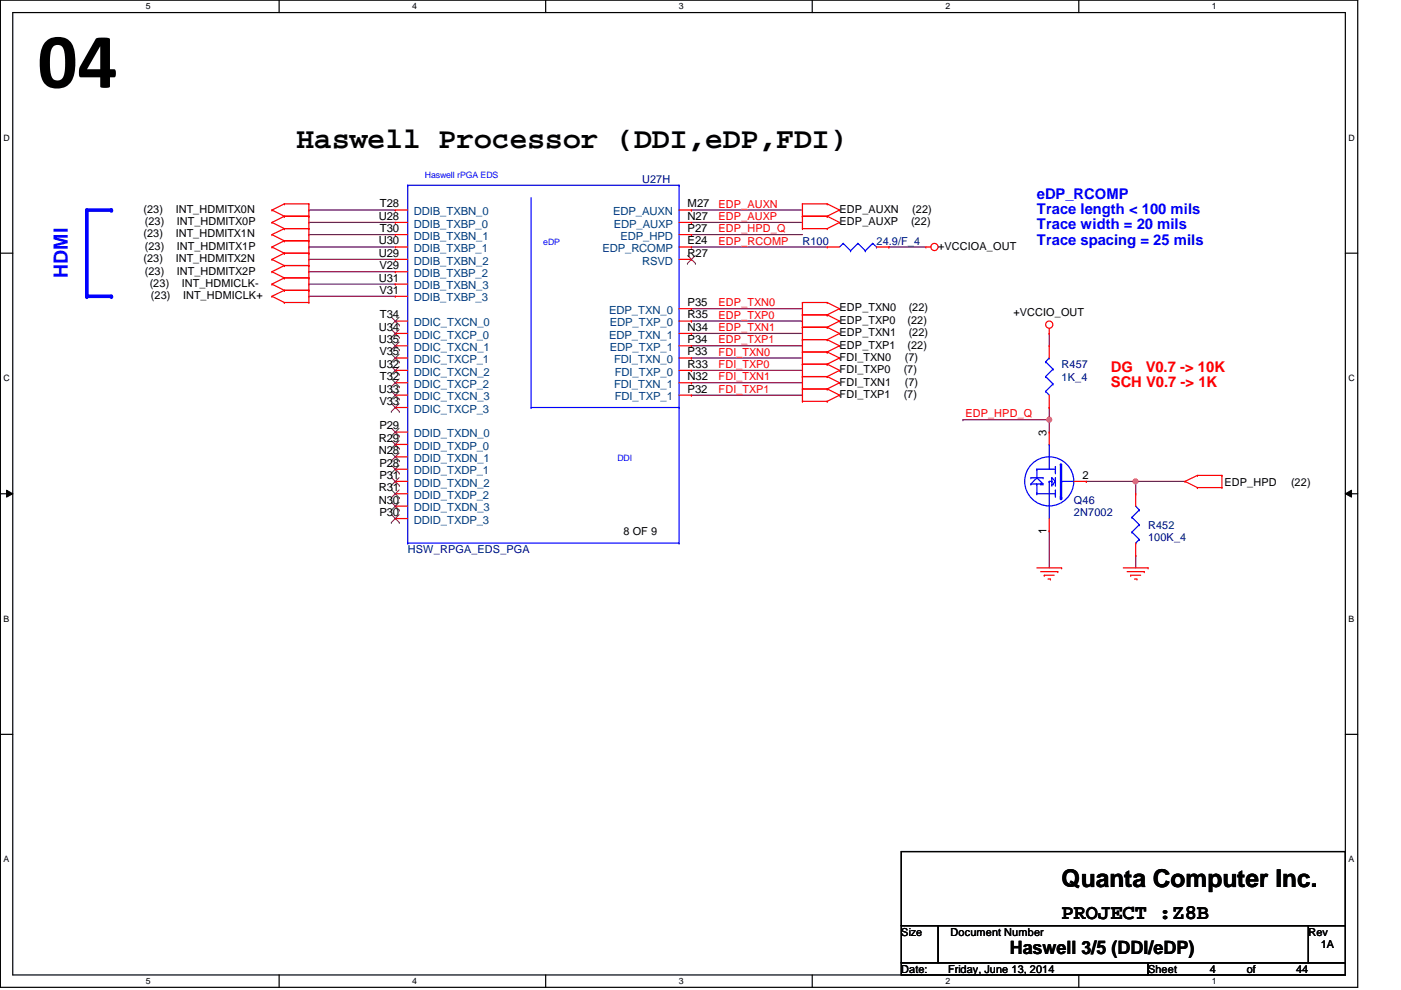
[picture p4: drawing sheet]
<svg xmlns="http://www.w3.org/2000/svg" width="297mm" height="210mm" viewBox="0 0 297 210" stroke-linecap="round" stroke-linejoin="round" font-family="sans-serif">
<path d="M.1 0h287.8v209.3h-287.8zM2.7 2.7h282.5v204h-282.5z" fill="none" stroke="#000" stroke-width=".25"/>
<g fill="#fff">
<path d="M30.9 .3h1.1v2.1h-1.1z"/>
<path d="M30.9 207h1.1v2.1h-1.1z"/>
</g>
<path d="M59.2 0v2.7M59.2 206.7v2.6" fill="none" stroke="#000" stroke-width=".25"/>
<g fill="#fff">
<path d="M87.4 .3h1v2.1h-1z"/>
<path d="M87.4 207h1v2.1h-1z"/>
</g>
<path d="M115.7 0v2.7M115.7 206.7v2.6" fill="none" stroke="#000" stroke-width=".25"/>
<g fill="#fff">
<path d="M143.9 .3h1v2.1h-1z"/>
<path d="M143.9 207h1v2.1h-1z"/>
</g>
<path d="M172.2 0v2.7M172.2 206.7v2.6" fill="none" stroke="#000" stroke-width=".25"/>
<g fill="#fff">
<path d="M200.4 .3h1.1v2.1h-1.1z"/>
<path d="M200.4 207h1.1v2.1h-1.1z"/>
</g>
<path d="M228.7 0v2.7M228.7 206.7v2.6" fill="none" stroke="#000" stroke-width=".25"/>
<g fill="#fff">
<path d="M257 .3h1v2.1h-1z"/>
<path d="M257 207h1v2.1h-1z"/>
<path d="M.8 28.2h1.3v2h-1.3z"/>
<path d="M285.9 28.2h1.3v2h-1.3z"/>
<path d="M.8 79.2h1.3v2h-1.3z"/>
<path d="M285.9 79.2h1.3v2h-1.3z"/>
</g>
<path d="M.1 53.7h2.6M285.2 53.7h2.7" fill="none" stroke="#000" stroke-width=".25"/>
<g fill="#fff">
<path d="M.8 130.2h1.2v2h-1.2z"/>
<path d="M285.9 130.2h1.2v2h-1.2z"/>
</g>
<path d="M.1 104.7h2.6M285.2 104.7h2.7" fill="none" stroke="#000" stroke-width=".25"/>
<path d="M1.4 103.9l1.3 .8-1.3 .7zM285.2 104.7l1.4-.8v1.5z" fill="#000"/>
<path d="M1.4 103.9l1.3 .8-1.3 .7zM285.2 104.7l1.4-.8v1.5z" fill="none" stroke="#000" stroke-width=".21"/>
<g fill="#fff">
<path d="M.8 181.2h1.2v2.1h-1.2z"/>
<path d="M285.9 181.2h1.2v2.1h-1.2z"/>
</g>
<path d="M.1 155.7h2.6M285.2 155.7h2.7" fill="none" stroke="#000" stroke-width=".25"/>
<path d="M18.4 44.5h5.2" fill="none" stroke="#00f" stroke-width=".76"/>
<circle cx="23.6" cy="44.5" r=".38" fill="#00f"/>
<path d="M18.4 44.5v18.3" fill="none" stroke="#00f" stroke-width=".76"/>
<circle cx="18.4" cy="62.8" r=".38" fill="#00f"/>
<path d="M18.4 62.8h5.2" fill="none" stroke="#00f" stroke-width=".76"/>
<circle cx="23.6" cy="62.8" r=".38" fill="#00f"/>
<g fill="none" stroke="#800040" stroke-width=".25">
<path d="M65.5 44.5h.1M65.5 47.2h.1M65.5 49.7h.1M65.5 52.4h.1M65.5 55h.1M65.5 57.6h.1M65.5 52.4h18.3M65.5 49.7h18.3M65.5 44.5h18.3M65.5 47.2h18.3M65.5 55h18.3M65.5 57.6h18.3"/>
<path d="M146.6 52.4h.1M146.6 49.7h.1M146.6 52.4h28.8M146.6 49.7h23.5M65.5 60.2h.1M65.5 62.8h.1M65.5 60.2h18.3M65.5 62.8h18.3M146.6 78.5h.1M146.6 75.9h.1M146.6 78.5h23.5M146.6 75.9h23.5"/>
<path d="M146.6 83.8h.1M146.6 81.2h.1M146.6 83.8h23.5M146.6 81.2h23.5M204.2 89h.1M204.2 89h18.3"/>
</g>
<circle cx="222.5" cy="89" r=".51" fill="#f0f"/>
<circle cx="222.5" cy="89" r=".51" fill="none" stroke="#f0f" stroke-width=".25"/>
<path d="M222.5 86.4h.1M222.5 86.4v2.6M240.8 117.8h.1M240.8 102.1h.1M240.8 102.1v2.6M240.8 117.8v2.6" fill="none" stroke="#800040" stroke-width=".25"/>
<circle cx="240.7" cy="102.1" r=".51" fill="#f0f"/>
<circle cx="240.7" cy="102.1" r=".51" fill="none" stroke="#f0f" stroke-width=".25"/>
<g fill="none" stroke="#800040" stroke-width=".25">
<path d="M146.6 47.2h.1M146.6 44.5h.1M146.6 47.2h23.5M146.6 44.5h23.5M188.5 52.4h.1M188.5 52.4h7.8M146.6 70.7h.1M146.6 68.1h.1M146.6 73.3h.1M146.6 65.4h.1M146.6 70.7h23.5M146.6 68.1h23.5"/>
<path d="M146.6 73.3h23.5M146.6 65.4h23.5M222.5 70.7h.1M222.5 70.7v2.6M222.5 89h.1M222.5 89v2.6M222.5 112.6h.1M222.5 112.6v7.8M230.3 102.1h.1M230.3 102.1h20.9M240.8 102.1h.1"/>
</g>
<g fill="none" stroke="#f00" stroke-width=".25">
<path d="M57.7 52.4h.1M57.7 49.7h.1M57.7 44.5h.1M57.7 47.2h.1M57.7 57.6h.1M57.7 55h.1M57.7 52.4l2.6 1.3M57.7 49.7l2.6 1.4M57.7 44.5l2.6 1.3M57.7 47.2l2.6 1.3M57.7 57.6l2.6 1.3M57.7 55l2.6 1.3"/>
<path d="M60.3 58.9h.1M60.3 51.1h.1M60.3 53.7h.1M60.3 48.5h.1M60.3 43.2h.1M60.3 45.8h.1M60.3 56.3h.1M60.3 45.8h5.2M60.3 48.5h5.2M60.3 43.2h5.2M60.3 58.9h5.2M60.3 58.9l-2.6 1.3"/>
<path d="M60.3 51.1h5.2M60.3 51.1l-2.6 1.3M60.3 53.7h5.2M60.3 48.5l-2.6 1.2M60.3 43.2l-2.6 1.3M60.3 45.8l-2.6 1.4M60.3 56.3h5.2M60.3 56.3l-2.6 1.3M60.3 53.7l-2.6 1.3M65.5 58.9h.1M65.5 53.7h.1M65.5 51.1h.1"/>
<path d="M65.5 48.5h.1M65.5 45.8h.1M65.5 43.2h.1M65.5 56.3h.1M65.5 43.2v20.9M83.8 44.5h.1M83.8 47.2h.1M83.8 49.7h.1M83.8 52.4h.1M83.8 55h.1M83.8 57.6h.1M83.8 52.4h2.6"/>
<path d="M83.8 44.5h2.6M83.8 47.2h2.6M83.8 49.7h2.6M83.8 55h2.6M83.8 57.6h2.6M144 52.4h2.6M144 44.5h2.6M144 47.2h2.6M144 49.7h2.6M144 55h2.6M146.6 44.5h.1M146.6 47.2h.1"/>
<path d="M146.6 49.7h.1M146.6 52.4h.1M146.6 55h.1M170.1 45.8h.1M170.1 48.5h.1M170.1 43.2h.1M170.1 43.2v5.3M170.1 45.8h5.3M170.1 48.5h5.3M170.1 43.2h5.3M175.4 45.8h.1M175.4 48.5h.1"/>
<path d="M175.4 43.2h.1M175.4 52.4h.1M175.4 45.8l2.6 1.4M175.4 43.2l2.6 1.3M175.4 52.4h2.6M178 47.2h.1M178 44.5h.1M178 47.2l-2.6 1.3M178 44.5l-2.6 1.3M185.8 52.4h2.7M188.5 52.4h.1M196.3 52.4h.1"/>
<path d="M196.3 52.4h1.1M57.7 60.2h.1M57.7 62.8h.1M57.7 60.2l2.6 1.4M57.7 62.8l2.6 1.3M60.3 61.6h.1M60.3 64.1h.1M60.3 64.1h5.2M60.3 61.6h5.2M60.3 61.6l-2.6 1.2M65.5 61.6h.1M65.5 64.1h.1"/>
<path d="M83.8 60.2h.1M83.8 62.8h.1M83.8 68.1h.1M83.8 70.7h.1M83.8 73.3h.1M83.8 75.9h.1M83.8 78.5h.1M83.8 60.2h2.6M83.8 62.8h2.6M83.8 68.1h2.6M83.8 70.7h2.6M83.8 73.3h2.6"/>
<path d="M83.8 75.9h2.6M83.8 78.5h2.6M144 68.1h2.6M144 70.7h2.6M144 73.3h2.6M144 75.9h2.6M144 78.5h2.6M144 65.4h2.6M146.6 65.4h.1M146.6 70.7h.1M146.6 68.1h.1M146.6 73.3h.1"/>
<path d="M146.6 75.9h.1M146.6 78.5h.1M170.1 74.6h.1M170.1 77.2h.1M170.1 79.8h.1M170.1 69.4h.1M170.1 72h.1M170.1 66.8h.1M170.1 64.1h.1M170.1 74.6h5.3M170.1 64.1v21M170.1 77.2h5.3"/>
<path d="M170.1 79.8h5.3M170.1 69.4h5.3M170.1 72h5.3M170.1 66.8h5.3M170.1 64.1h5.3M175.4 74.6h.1M175.4 77.2h.1M175.4 79.8h.1M175.4 69.4h.1M175.4 72h.1M175.4 66.8h.1M175.4 64.1h.1"/>
<path d="M175.4 74.6l2.6 1.3M175.4 79.8l2.6 1.4M175.4 77.2l2.6 1.3M175.4 69.4l2.6 1.3M175.4 66.8l2.6 1.3M175.4 72l2.6 1.3M175.4 64.1l2.6 1.3M178 75.9h.1M178 78.5h.1M178 70.7h.1M178 68.1h.1M178 73.3h.1"/>
<path d="M178 65.4h.1M178 75.9l-2.6 1.3M178 78.5l-2.6 1.3M178 70.7l-2.6 1.3M178 68.1l-2.6 1.3M178 73.3l-2.6 1.3M178 65.4l-2.6 1.4M222.5 70.7h.1M222.5 73.3h.1M222.5 69.6v1.1M222.5 73.3v2.6M83.8 81.2h.1"/>
<path d="M83.8 83.8h.1M83.8 86.4h.1M83.8 91.6h.1M83.8 94.2h.1M83.8 96.9h.1M83.8 99.5h.1M83.8 81.2h2.6M83.8 83.8h2.6M83.8 86.4h2.6M83.8 91.6h2.6M83.8 94.2h2.6M83.8 96.9h2.6"/>
<path d="M83.8 99.5h2.6M144 81.2h2.6M144 83.8h2.6M146.6 81.2h.1M146.6 83.8h.1M170.1 82.5h.1M170.1 85.1h.1M170.1 82.5h5.3M170.1 85.1h5.3M175.4 82.5h.1M175.4 85.1h.1M175.4 82.5l2.6 1.3"/>
<path d="M178 81.2h.1M178 83.8h.1M178 81.2l-2.6 1.3M178 83.8l-2.6 1.3M222.5 86.4h.1M222.5 91.6h.1M222.5 83.8v2.6M222.5 91.6v2.6M83.8 102.1h.1M83.8 104.7h.1M83.8 107.3h.1M83.8 109.9h.1"/>
<path d="M83.8 102.1h2.6M83.8 104.7h2.6M83.8 107.3h2.6M83.8 109.9h2.6M222.5 112.6h.1M222.5 109.9v2.7M227.7 102.1h2.6M230.3 102.1h.1M240.8 104.7h.1M240.8 117.8h.1M240.8 104.7v2.6M240.8 115.1v2.7"/>
<path d="M251.2 102.1h.1M251.2 102.1l2.7 1.3M253.9 100.8h.1M253.9 103.4h.1M253.9 100.8l-2.7 1.3M253.9 100.8h5.2M253.9 103.4h5.2M259.1 100.8h.1M259.1 103.4h.1M259.1 100.8v2.6M219.8 120.4h5.3M220.6 121.2h3.7"/>
<path d="M221.4 122h.1M221.4 122h2.1M222.2 122.8h.5M222.7 122.8h.1M224.3 121.2h.1M225.1 120.4h.1M238.2 120.4h5.2M239 121.2h3.6M239.7 122h.1M239.7 122h2.1M240.5 122.8h.5M241 122.8h.1"/>
<path d="M242.6 121.2h.1M243.4 120.4h.1"/>
<circle cx="198.1" cy="52.4" r=".76"/>
<circle cx="222.5" cy="68.8" r=".76"/>
</g>
<path d="M191.1 180.6h94.1v15.7h-94.1zM191.1 196.3h7.8v7.8h-7.8zM198.9 196.3h78.5v7.8h-78.5zM277.4 196.3h7.8v7.8h-7.8zM191.1 204.1h52.3v2.6h-52.3zM243.4 204.1h41.8v2.6h-41.8z" fill="none" stroke="#000" stroke-width=".25"/>
<g fill="none" stroke="#00f" stroke-width=".25">
<path d="M86.4 39.3h.1M86.4 39.3h57.6M86.4 39.3v75.8M144 39.3h.1M144 39.3v75.8M112.6 41.9v44.5M178.8 51.6h.1M178.8 51.6l-.8 .8M178.8 51.6l1.5 1.6M180.3 53.2h.1M181.9 51.6h.1M181.9 51.6l-1.6 1.6"/>
<path d="M181.9 51.6l1.6 1.6M183.5 53.2h.1M185 51.6h.1M185 51.6l-1.5 1.6M185 51.6l.8 .8M185.8 52.4h.1M221.7 79.8h.1M221.7 76.7h.1M221.7 79.8l1.6 1.6M221.7 76.7l1.6 1.6M222.5 75.9h.1M222.5 75.9l-.8 .8"/>
<path d="M223.3 78.3h.1M223.3 78.3l-1.6 1.5M112.6 86.4h.1M112.6 86.4h31.4M144 86.4h.1M219.8 99.5h.1M219.8 99.5h4M219.8 99.5v1.8M221.7 83h.1M221.7 83l.8 .8M222.5 94.2h.1M222.5 94.2v5.3"/>
<path d="M223.3 81.4h.1M223.3 81.4l-1.6 1.6M223.8 99.5h.1M223.8 98.9h.1M223.8 100h.1M223.8 98.9v1.3M224.8 98.4h.1M224.8 98.4h.3v7.3M224.8 98.4v7.3M86.4 115.1h.1M86.4 115.1h57.6M144 115.1h.1"/>
<path d="M218.6 102.6h.1M218.6 101.3h.1M218.6 102.6h2.5M218.6 101.3h2.5M219.8 102.6h.1M219.8 101.3h.1M219.8 104.7h.1M219.8 102.6v2.1M219.8 101.3l-1.2 1.3M219.8 101.3l1.3 1.3M219.8 104.7h4M220.6 102.6h.1"/>
<path d="M220.9 102.6h.1M221.1 102.6h.1M221.1 101.3h.1M222.5 102.1h.1M222.5 102.1v7.8M222.5 102.1h.5M223 102.9h.1M223 101.3h.1M223 102.1h.1M223 101.3l.8 .8M223 101.3v1.6M223.3 102.6h.1"/>
<path d="M223.3 102.6l-.3 .3M223.8 102.1h.1M223.8 101.3h.1M223.8 102.9h.1M223.8 103.9h.1M223.8 104.9h.1M223.8 100.2h.1M223.8 104.7h.1M223.8 105.2h.1M223.8 102.1l-.5 .5M223.8 101.3v1.6M223.8 103.9v1.3"/>
<path d="M224.8 105.2h.1M224.8 105.7h.1M224.8 105.7h.3M225.1 105.5h.1M225.1 102.1h.1M225.1 105.7h.1M225.1 102.1h2.6M240 109.7h.1M240 112.8h.1M240 109.7l1.6 1.6M240 112.8l1.6 1.6M240.8 115.1h.1"/>
<path d="M240.8 107.3l.8 .8M241.6 108.1h.1M241.6 111.3h.1M241.6 114.4h.1M241.6 108.1l-1.6 1.6M241.6 111.3l-1.6 1.5M241.6 114.4l-.8 .7"/>
<circle cx="222.5" cy="102.1" r="5.2"/>
</g>
<g fill="none" stroke="#804000" stroke-width=".21">
<path d="M145.8 55.8h.1M145.8 54.2l1.6 1.6M147.4 54.2l-1.6 1.6M147.4 55.8h.1M83 68.9h.1M83 71.5h.1M83 74.2h.1M83 76.8h.1M83 79.4h.1M83 67.3l1.7 1.6M83 69.9l1.7 1.6M83 72.5l1.7 1.7"/>
<path d="M83 75.1l1.7 1.7M83 77.7l1.7 1.7M84.6 67.3l-1.6 1.6M84.6 69.9l-1.6 1.6M84.6 72.5l-1.6 1.7M84.6 75.1l-1.6 1.7M84.6 77.7l-1.6 1.7M84.7 68.9h.1M84.7 71.5h.1M84.7 74.2h.1M84.7 76.8h.1M84.7 79.4h.1"/>
<path d="M83 82h.1M83 84.6h.1M83 87.2h.1M83 92.5h.1M83 95.1h.1M83 97.7h.1M83 80.3l1.7 1.7M83 83l1.7 1.6M83 85.6l1.7 1.6M83 90.8l1.7 1.7M83 93.4l1.7 1.7M83 96.1l1.7 1.6"/>
<path d="M83 98.7l1.7 1.6M84.6 80.3l-1.6 1.7M84.6 83l-1.6 1.6M84.6 85.6l-1.6 1.6M84.6 90.8l-1.6 1.7M84.6 93.4l-1.6 1.7M84.6 96.1l-1.6 1.6M84.6 98.7l-1.6 1.6M84.7 82h.1M84.7 84.6h.1M84.7 87.2h.1M84.7 92.5h.1"/>
<path d="M84.7 95.1h.1M84.7 97.7h.1M83 100.3h.1M83 102.9h.1M83 105.5h.1M83 108.2h.1M83 110.8h.1M83 101.3l1.7 1.6M83 103.9l1.7 1.6M83 106.5l1.7 1.7M83 109.1l1.7 1.7M84.6 101.3l-1.6 1.6"/>
<path d="M84.6 103.9l-1.6 1.6M84.6 106.5l-1.6 1.7M84.6 109.1l-1.6 1.7M84.7 100.3h.1M84.7 102.9h.1M84.7 105.5h.1M84.7 108.2h.1M84.7 110.8h.1"/>
</g>
<circle cx="222.5" cy="89" r=".51" fill="#f0f"/>
<circle cx="222.5" cy="89" r=".51" fill="none" stroke="#f0f" stroke-width=".25"/>
<circle cx="240.7" cy="102.1" r=".51" fill="#f0f"/>
<circle cx="240.7" cy="102.1" r=".51" fill="none" stroke="#f0f" stroke-width=".25"/>
<text font-size="16.7" x="8" y="18.6">04</text>
<text font-size="6.3" x="62.9" y="31.5">Haswell Processor (DDI,eDP,FDI)</text>
<text font-size="5.2" x="225.1" y="188">Quanta Computer Inc.</text>
<text font-size="4.4" x="225.1" y="194.8">PROJECT :Z8B</text>
<text font-size="4.1" fill="#00f" x="14.4" y="58.9" transform="rotate(-90 14.4 58.9)">HDMI</text>
<text font-size="3.9" x="214.1" y="202.3">Haswell 3/5 (DDI/eDP)</text>
<g font-size="3.1" fill="#00f">
<text x="219.8" y="42.2">eDP_RCOMP</text>
<text x="219.8" y="45.4">Trace length &lt; 100 mils</text>
<text x="219.8" y="48.6">Trace width = 20 mils</text>
<text x="219.8" y="51.9">Trace spacing = 25 mils</text>
</g>
<g font-size="3.1" fill="#f00">
<text x="235.5" y="78.8">DG</text>
<text x="235.5" y="82">SCH V0.7 -&gt; 1K</text>
<text x="242.9" y="78.8">V0.7 -&gt; 10K</text>
</g>
<g font-size="2.4">
<text x="80.3" y="46.6">U28</text>
<text x="80.5" y="44">T28</text>
<text x="145.8" y="44">M27</text>
<text x="145.8" y="46.6">N27</text>
<text x="80.3" y="51.8">U30</text>
<text x="80.5" y="49.2">T30</text>
<text x="145.8" y="49.2">P27</text>
<text x="145.8" y="51.8">E24</text>
<text x="80.3" y="54.4">U29</text>
<text x="80.3" y="59.7">U31</text>
<text x="80.4" y="57.1">V29</text>
<text x="145.8" y="54.4">R27</text>
<text x="80.4" y="62.3">V31</text>
<text x="145.8" y="64.9">P35</text>
<text x="80.3" y="70.1">U34</text>
<text x="80.5" y="67.5">T34</text>
<text x="145.8" y="70.1">N34</text>
<text x="145.8" y="67.5">R35</text>
<text x="80.3" y="72.8">U35</text>
<text x="80.3" y="78">U32</text>
<text x="80.4" y="75.4">V35</text>
<text x="145.8" y="72.8">P34</text>
<text x="145.8" y="75.4">P33</text>
<text x="145.8" y="78">R33</text>
<text x="80.3" y="83.2">U33</text>
<text x="80.5" y="80.6">T32</text>
<text x="145.8" y="80.6">N32</text>
<text x="145.8" y="83.2">P32</text>
<text x="80.4" y="85.9">V33</text>
<text x="80.3" y="93.7">R29</text>
<text x="80.4" y="91.1">P29</text>
<text x="221.9" y="92.4" transform="rotate(-90 221.9 92.4)">3</text>
<text x="80.3" y="96.3">N28</text>
<text x="80.4" y="98.9">P28</text>
<text x="80.4" y="101.5">P31</text>
<text x="229.5" y="101.5">2</text>
<text x="80.3" y="104.1">R31</text>
<text x="80.3" y="106.8">N30</text>
<text x="80.4" y="109.4">P30</text>
<text x="221.9" y="113.1" transform="rotate(-90 221.9 113.1)">1</text>
</g>
<g font-size="2.4" fill="#004080">
<text x="87.8" y="45.6">DDIB_TXBN_0</text>
<text x="130" y="45.6">EDP_AUXN</text>
<text x="87.8" y="48.3">DDIB_TXBP_0</text>
<text x="87.8" y="50.8">DDIB_TXBN_1</text>
<text x="87.8" y="53.5">DDIB_TXBP_1</text>
<text x="127.7" y="53.5">EDP_RCOMP</text>
<text x="130.1" y="48.3">EDP_AUXP</text>
<text x="131.6" y="50.8">EDP_HPD</text>
<text x="87.8" y="56.1">DDIB_TXBN_2</text>
<text x="87.8" y="58.7">DDIB_TXBP_2</text>
<text x="136.1" y="56.1">RSVD</text>
<text x="87.8" y="61.3">DDIB_TXBN_3</text>
<text x="87.8" y="63.9">DDIB_TXBP_3</text>
<text x="87.8" y="69.2">DDIC_TXCN_0</text>
<text x="87.8" y="71.8">DDIC_TXCP_0</text>
<text x="129.2" y="66.5">EDP_TXN_0</text>
<text x="129.2" y="71.8">EDP_TXN_1</text>
<text x="129.3" y="69.2">EDP_TXP_0</text>
<text x="87.8" y="74.4">DDIC_TXCN_1</text>
<text x="87.8" y="77">DDIC_TXCP_1</text>
<text x="129.3" y="74.4">EDP_TXP_1</text>
<text x="130.2" y="77">FDI_TXN_0</text>
<text x="87.8" y="79.6">DDIC_TXCN_2</text>
<text x="87.8" y="82.3">DDIC_TXCP_2</text>
<text x="130.2" y="82.3">FDI_TXN_1</text>
<text x="130.3" y="79.6">FDI_TXP_0</text>
<text x="87.8" y="84.9">DDIC_TXCN_3</text>
<text x="87.8" y="87.5">DDIC_TXCP_3</text>
<text x="130.3" y="84.9">FDI_TXP_1</text>
<text x="87.8" y="92.7">DDID_TXDN_0</text>
<text x="87.8" y="95.3">DDID_TXDP_0</text>
<text x="87.8" y="98">DDID_TXDN_1</text>
<text x="87.8" y="100.6">DDID_TXDP_1</text>
<text x="87.8" y="103.2">DDID_TXDN_2</text>
<text x="87.8" y="105.8">DDID_TXDP_2</text>
<text x="87.8" y="108.4">DDID_TXDN_3</text>
<text x="87.8" y="111">DDID_TXDP_3</text>
</g>
<g font-size="2.3" fill="#000080">
<text x="136.1" y="38.8">U27H</text>
<text x="170.1" y="51.9">R100</text>
<text x="185.8" y="51.9">24.9/F_4</text>
<text x="225.1" y="78.1">R457</text>
<text x="225.1" y="80.7">1K_4</text>
<text x="227.7" y="106.8">Q46</text>
<text x="227.7" y="109.5">2N7002</text>
<text x="243.4" y="112.1">R452</text>
<text x="86.4" y="117.3">HSW_RPGA_EDS_PGA</text>
<text x="243.4" y="114.7">100K_4</text>
</g>
<g font-size="2.3">
<text x="30.4" y="45.1">(23)</text>
<text x="30.7" y="47.8">(23)</text>
<text x="37.3" y="45.1">INT_HDMITX0N</text>
<text x="37.5" y="47.8">INT_HDMITX0P</text>
<text x="178" y="47.8">EDP_AUXP</text>
<text x="178" y="45.1">EDP_AUXN</text>
<text x="193.2" y="47.8">(22)</text>
<text x="193.4" y="45.1">(22)</text>
<text x="30.4" y="50.3">(23)</text>
<text x="30.7" y="53">(23)</text>
<text x="37.3" y="50.3">INT_HDMITX1N</text>
<text x="37.5" y="53">INT_HDMITX1P</text>
<text x="198.9" y="53">+VCCIOA_OUT</text>
<text x="30.4" y="55.6">(23)</text>
<text x="30.7" y="58.2">(23)</text>
<text x="37.3" y="55.6">INT_HDMITX2N</text>
<text x="37.5" y="58.2">INT_HDMITX2P</text>
<text x="31.7" y="60.8">(23)</text>
<text x="32" y="63.4">(23)</text>
<text x="38.6" y="60.8">INT_HDMICLK-</text>
<text x="38.8" y="63.4">INT_HDMICLK+</text>
<text x="178" y="71.3">EDP_TXN1</text>
<text x="178" y="68.7">EDP_TXP0</text>
<text x="178" y="66">EDP_TXN0</text>
<text x="192.4" y="68.7">(22)</text>
<text x="192.7" y="71.3">(22)</text>
<text x="192.7" y="66">(22)</text>
<text x="214.9" y="67.1">+VCCIO_OUT</text>
<text x="178" y="76.5">FDI_TXN0</text>
<text x="178" y="73.9">EDP_TXP1</text>
<text x="191.9" y="76.5">(7)</text>
<text x="192.4" y="73.9">(22)</text>
<text x="178" y="81.7">FDI_TXN1</text>
<text x="178" y="79.1">FDI_TXP0</text>
<text x="191.6" y="79.1">(7)</text>
<text x="191.9" y="81.7">(7)</text>
<text x="178" y="84.4">FDI_TXP1</text>
<text x="191.6" y="84.4">(7)</text>
<text x="259.6" y="103">EDP_HPD</text>
<text x="273.7" y="103">(22)</text>
<text x="132.2" y="113.4">8 OF 9</text>
<text x="191.1" y="198.4">Size</text>
<text x="201.5" y="198.4">Document Number</text>
<text x="277.4" y="198.4">Rev</text>
<text x="280" y="201">1A</text>
<text x="191.1" y="206.3">Date:</text>
<text x="201" y="206.3">Friday, June 13, 2014</text>
<text x="243.4" y="206.3">Sheet</text>
<text x="256.5" y="206.3">4</text>
<text x="264.3" y="206.3">of</text>
<text x="274.8" y="206.3">44</text>
</g>
<g font-size="2.3" fill="#f00">
<text x="152.4" y="46.7">EDP_AUXP</text>
<text x="152.4" y="44">EDP_AUXN</text>
<text x="152.4" y="51.9">EDP_RCOMP</text>
<text x="152.4" y="49.2">EDP_HPD_Q</text>
<text x="152.4" y="64.9">EDP_TXN0</text>
<text x="152.4" y="70.2">EDP_TXN1</text>
<text x="152.4" y="67.6">EDP_TXP0</text>
<text x="152.4" y="75.4">FDI_TXN0</text>
<text x="152.4" y="72.8">EDP_TXP1</text>
<text x="152.4" y="78">FDI_TXP0</text>
<text x="152.4" y="83.3">FDI_TXP1</text>
<text x="152.4" y="80.6">FDI_TXN1</text>
<text x="204.7" y="88.5">EDP_HPD_Q</text>
</g>
<g font-size="1.9">
<text x="30.9" y="2">5</text>
<text x="87.4" y="2">4</text>
<text x="143.9" y="2">3</text>
<text x="200.4" y="2">2</text>
<text x="257" y="2">1</text>
<text x=".8" y="29.8">D</text>
<text x="285.9" y="29.8">D</text>
<text x=".8" y="80.8">C</text>
<text x="285.9" y="80.8">C</text>
<text x=".8" y="131.8">B</text>
<text x="285.9" y="131.8">B</text>
<text x=".8" y="182.8">A</text>
<text x="285.9" y="182.8">A</text>
<text x="30.9" y="208.7">5</text>
<text x="87.4" y="208.7">4</text>
<text x="143.9" y="208.7">3</text>
<text x="200.4" y="208.7">2</text>
<text x="257" y="208.7">1</text>
</g>
<g font-size="1.9" fill="#00f">
<text x="90.1" y="37.8">Haswell rPGA EDS</text>
<text x="115.2" y="51.9">eDP</text>
<text x="130.9" y="97.7">DDI</text>
</g>
</svg>
